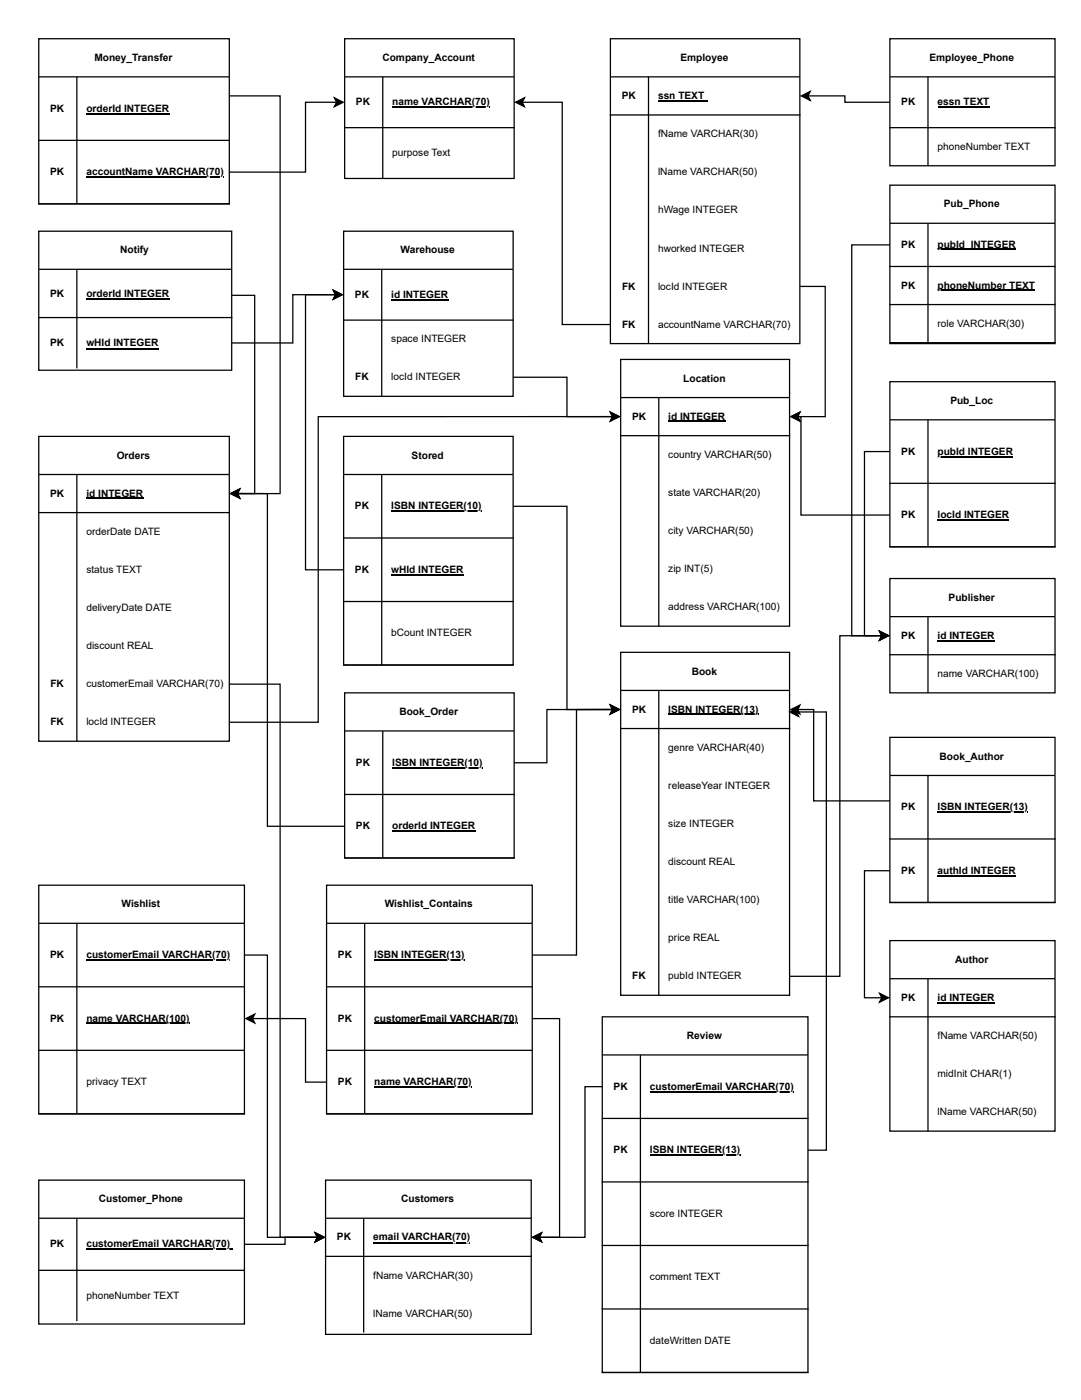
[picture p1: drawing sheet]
<svg xmlns="http://www.w3.org/2000/svg" width="216mm" height="280mm" viewBox="0 0 216 280" stroke-linecap="round" stroke-linejoin="round" font-family="sans-serif">
<path d="M7.8 94.9v-7.6h38.1v7.6M7.8 94.9v53.4h38.1v-53.4M7.8 94.9h38.1M15.4 94.9v53.4M7.8 102.5h38.1" fill="none" stroke="#000" stroke-width=".25"/>
<path d="M17.3 99.7h11.4" fill="none" stroke="#000" stroke-width=".2"/>
<path d="M124.2 71.9h33.7v7.6h-33.7z" fill="#fff"/>
<path d="M124.2 79.5v-7.6h33.7v7.6M124.2 79.5v45.8h33.7v-45.8M124.2 79.5h33.7M131.8 79.5v45.8M124.2 87.2h33.7" fill="none" stroke="#000" stroke-width=".25"/>
<path d="M133.7 84.2h11.4" fill="none" stroke="#000" stroke-width=".2"/>
<path d="M65.1 236.1h41.2v7.6h-41.2z" fill="#fff"/>
<path d="M65.1 243.7v-7.6h41.2v7.6M65.1 243.7v23.2h41.2v-23.2M65.1 243.7h41.2M65.1 251.3h41.2M72.7 243.7v22.9" fill="none" stroke="#000" stroke-width=".25"/>
<path d="M74.7 248.6h19.3" fill="none" stroke="#000" stroke-width=".2"/>
<path d="M68.9 7.8h33.9v7.6h-33.9z" fill="#fff"/>
<path d="M68.9 15.4v-7.6h33.9v7.6M68.9 15.4v20.3h33.9v-20.3M68.9 15.4h33.9M76.6 15.4v20.3M68.9 25.5h33.9" fill="none" stroke="#000" stroke-width=".25"/>
<path d="M78.5 21.4h19.5" fill="none" stroke="#000" stroke-width=".2"/>
<path d="M7.8 236.1h41.1v7.6h-41.1z" fill="#fff"/>
<path d="M7.8 243.7v-7.6h41.1v7.6M7.8 243.7v21.2h41.1v-21.2M7.8 243.7h41.1M7.8 254.1h41.1M15.4 243.7v20.6" fill="none" stroke="#000" stroke-width=".25"/>
<path d="M17.3 249.9h29.3" fill="none" stroke="#000" stroke-width=".2"/>
<path d="M178 115.7h33v7.7h-33z" fill="#fff"/>
<path d="M178 123.4v-7.7h33v7.7M178 123.4v15.2h33v-15.2M178 123.4h33M178 131h33M185.6 123.4v15.2" fill="none" stroke="#000" stroke-width=".25"/>
<path d="M187.5 128.2h11.4" fill="none" stroke="#000" stroke-width=".2"/>
<path d="M124.2 130.5h33.7v7.6h-33.7z" fill="#fff"/>
<path d="M124.2 138.1v-7.6h33.7v7.6M124.2 138.1v61h33.7v-61M124.2 138.1h33.7M131.8 138.1v61M124.2 145.7h33.7" fill="none" stroke="#000" stroke-width=".25"/>
<path d="M133.7 142.9h18.1" fill="none" stroke="#000" stroke-width=".2"/>
<path d="M178 147.5h33v7.6h-33z" fill="#fff"/>
<path d="M178 155.1v-7.6h33v7.6M178 155.1v25.4h33v-25.4M178 155.1h33M185.6 155.1v25.4M178 167.8h33M178 180.5h33" fill="none" stroke="#000" stroke-width=".25"/>
<path d="M187.5 162.5h18.1M187.5 175.2h15.7" fill="none" stroke="#000" stroke-width=".2"/>
<path d="M68.7 46.3h33.9v7.6h-33.9z" fill="#fff"/>
<path d="M68.7 53.9v-7.6h33.9v7.6M68.7 53.9v25.4h33.9v-25.4M68.7 53.9h33.9M76.4 53.9v25.4M68.7 64h33.9" fill="none" stroke="#000" stroke-width=".25"/>
<path d="M78.3 60.1h11.4" fill="none" stroke="#000" stroke-width=".2"/>
<path d="M7.8 177.1h41.1v7.6h-41.1z" fill="#fff"/>
<path d="M7.8 184.7v-7.6h41.1v7.6M7.8 184.7v38.1h41.1v-38.1M7.8 184.7h41.1M7.8 197.4h41.1M15.4 184.7v38.1M7.8 210.1h41.1M7.8 222.8h41.1" fill="none" stroke="#000" stroke-width=".25"/>
<path d="M17.3 192h28.8M17.3 204.7h20.6" fill="none" stroke="#000" stroke-width=".2"/>
<path d="M120.5 203.4h41.1v7.6h-41.1z" fill="#fff"/>
<path d="M120.5 211v-7.6h41.1v7.6M120.5 211v63.6h41.1v-63.6M120.5 211h41.1M128.1 211v63.6M120.5 223.7h41.1M120.5 236.5h41.1M120.5 249.2h41.1M120.5 261.9h41.1M120.5 274.6h41.1" fill="none" stroke="#000" stroke-width=".25"/>
<path d="M130 218.4h28.8M130 231.1h18.1" fill="none" stroke="#000" stroke-width=".2"/>
<path d="M122.1 7.8h37.9v7.6h-37.9z" fill="#fff"/>
<path d="M122.1 15.4v-7.6h37.9v7.6M122.1 15.4v53.3h37.9v-53.3M122.1 15.4h37.9M129.7 15.4v53.3M122.1 23h37.9" fill="none" stroke="#000" stroke-width=".25"/>
<path d="M131.6 20.2h9.9" fill="none" stroke="#000" stroke-width=".2"/>
<path d="M178 7.8h33v7.6h-33z" fill="#fff"/>
<path d="M178 15.4v-7.6h33v7.6M178 15.4v17.8h33v-17.8M178 15.4h33M185.6 15.4v17.8M178 25.5h33" fill="none" stroke="#000" stroke-width=".25"/>
<path d="M187.5 21.4h10.4" fill="none" stroke="#000" stroke-width=".2"/>
<path d="M65.3 177.1h41.2v7.6h-41.2z" fill="#fff"/>
<path d="M65.3 184.7v-7.6h41.2v7.6M65.3 184.7v38.1h41.2v-38.1M65.3 184.7h41.2M65.3 197.4h41.2M72.9 184.7v38.1M65.3 210.1h41.2M65.3 222.8h41.2" fill="none" stroke="#000" stroke-width=".25"/>
<path d="M74.9 192h18M74.9 204.7h28.7M74.9 217.4h19.5" fill="none" stroke="#000" stroke-width=".2"/>
<path d="M7.8 46.3h38.6v7.6h-38.6z" fill="#fff"/>
<path d="M7.8 53.9v-7.6h38.6v7.6M7.8 53.9v20.2h38.6v-20.2M7.8 53.9h38.6M15.4 53.9v19.8M7.8 63.5h38.6" fill="none" stroke="#000" stroke-width=".25"/>
<path d="M17.3 59.8h16.6M17.3 69.7h14.4" fill="none" stroke="#000" stroke-width=".2"/>
<path d="M178 76.4h33v7.6h-33z" fill="#fff"/>
<path d="M178 84v-7.6h33v7.6M178 84v25.4h33v-25.4M178 84h33M178 96.7h33M185.6 84v25.4M178 109.4h33" fill="none" stroke="#000" stroke-width=".25"/>
<path d="M187.5 91.3h15.2M187.5 104h14.4" fill="none" stroke="#000" stroke-width=".2"/>
<path d="M68.9 138.6h33.9v7.6h-33.9z" fill="#fff"/>
<path d="M68.9 146.2v-7.6h33.9v7.6M68.9 146.2v25.4h33.9v-25.4M68.9 146.2h33.9M68.9 158.9h33.9M76.6 146.2v25.4M68.9 171.6h33.9" fill="none" stroke="#000" stroke-width=".25"/>
<path d="M78.5 153.6h18M78.5 166.3h16.6" fill="none" stroke="#000" stroke-width=".2"/>
<path d="M68.7 87.3h33.9v7.6h-33.9z" fill="#fff"/>
<g fill="none" stroke="#000" stroke-width=".25">
<path d="M160.3 19.2l1.8-.9-.5 .9 .5 .9zM161.6 19.2h7.4v1.3h9M103.1 20.5l1.8-.9-.4 .9 .4 .8zM104.5 20.5h8v44.4h9.6M46.4 59.1h4.6v39.6h-3.5h6v66.6h15.4M66.7 58.1l1.8 .9-1.8 .8 .4-.8zM160 57.3h5.1v26.1l-5.5-.1 .6 .1v19.6h17.8M46.4 68.6h12.2v-9.6h8.5h-6v55h7.6M102.6 75.5h10.8v7.9l9.1-.1-58.8 .1v61.1h-17.8M46.2 98.7l1.7-.9-.4 .9 .4 .9zM46.2 98.7l1.7-.8-.4 .8 .4 .9zM68.7 94.9v-7.6h33.9v7.6"/>
<path d="M68.7 94.9v38.1h33.9v-38.1M68.7 94.9h33.9M76.4 94.9v38.1M122.1 82.5l1.8 .8-1.8 .9 .4-.9zM158.2 83.3l1.8-.8-.4 .8 .4 .9zM178 90.3h-5.1v36.9h3.5h-8.4v68.1h-10.1M68.7 107.6h33.9M102.6 101.3h10.8v40.6h9.1M45.9 136.9h10.1v110.6h7.5M68.7 120.3h33.9M68.7 133h33.9M175.9 126.3l1.8 .9-1.8 .9 .5-.9z"/>
<path d="M122.1 141l1.8 .9-1.8 .9 .4-.9zM122.5 141.9h-13.1v10.7h-6.6M122.5 141.9h-7.2v49.2h-8.8M158.2 141.9l1.8-.8-.4 .8 .4 .9zM159.6 141.9h3.2v18.3h15.2M48.9 191.1h4.6v56.4h10M49.2 203.8l1.8-.9-.5 .9 .5 .9zM50.5 203.8h10.6v12.7h4.2M106.5 203.8h5.4v43.7h-4h9.1v-30.1h3.5M63.1 246.6l1.7 .9-1.7 .9 .4-.9zM63.5 247.5h-6.5v1.4h-8.1M106.5 247.5l1.8-.9-.4 .9 .4 .9z"/>
</g>
<path d="M78.3 102.3h18M78.3 115h14.4" fill="none" stroke="#000" stroke-width=".2"/>
<g fill="#000">
<path d="M160.3 19.2l1.8-.9-.5 .9 .5 .9zM103.1 20.5l1.8-.9-.4 .9 .4 .8zM66.7 58.1l1.8 .9-1.8 .8 .4-.8zM46.2 98.7l1.7-.9-.4 .9 .4 .9zM46.2 98.7l1.7-.8-.4 .8 .4 .9zM122.1 82.5l1.8 .8-1.8 .9 .4-.9zM158.2 83.3l1.8-.8-.4 .8 .4 .9zM175.9 126.3l1.8 .9-1.8 .9 .5-.9zM122.1 141l1.8 .9-1.8 .9 .4-.9zM158.2 141.9l1.8-.8-.4 .8 .4 .9zM49.2 203.8l1.8-.9-.5 .9 .5 .9zM63.1 246.6l1.7 .9-1.7 .9 .4-.9z"/>
<path d="M106.5 247.5l1.8-.9-.4 .9 .4 .9z"/>
</g>
<path d="M178 37h33v7.7h-33z" fill="#fff"/>
<path d="M178 44.7v-7.7h33v7.7M178 44.7v24h33v-24M178 49h-7.6v78.2h6M178 44.7h33M178 53.3h33M185.6 44.7v23.9M178 60.9h33M178 68.6h33M175.9 126.3l1.8 .9-1.8 .9 .5-.9zM158 142.4l1.7-.9-.4 .9 .4 .9zM159.3 142.4h6v87.7h-3.7" fill="none" stroke="#000" stroke-width=".25"/>
<path d="M187.5 49.9h15.7M187.5 58h19.6" fill="none" stroke="#000" stroke-width=".2"/>
<path d="M175.9 126.3l1.8 .9-1.8 .9 .5-.9zM158 142.4l1.7-.9-.4 .9 .4 .9z" fill="#000"/>
<path d="M7.8 7.8h38.1v7.6h-38.1z" fill="#fff"/>
<path d="M7.8 15.4v-7.6h38.1v7.6M7.8 15.4v25.4h38.1v-25.4M7.8 15.4h38.1M15.4 15.4v25.4M45.9 19.2h10.1v79.5h-8.5M66.9 19.6l1.8 .9-1.8 .8 .4-.8zM7.8 28.1h38.1M67.3 20.5h-6.2v13.9h-15.2M7.8 40.8h38.1M46.2 98.7l1.7-.9-.4 .9 .4 .9z" fill="none" stroke="#000" stroke-width=".25"/>
<path d="M17.3 22.7h16.6M17.3 35.4h27.5" fill="none" stroke="#000" stroke-width=".2"/>
<path d="M66.9 19.6l1.8 .9-1.8 .8 .4-.8zM46.2 98.7l1.7-.9-.4 .9 .4 .9z" fill="#000"/>
<path d="M178 188.2h33v7.6h-33z" fill="#fff"/>
<path d="M178 174.2h-5.1v25.4h3.5M175.9 198.7l1.8 .9-1.8 .9 .5-.9zM178 195.8v-7.6h33v7.6M178 195.8v30.5h33v-30.5M178 195.8h33M185.6 195.8v30.5M178 203.4h33" fill="none" stroke="#000" stroke-width=".25"/>
<path d="M187.5 200.6h11.4" fill="none" stroke="#000" stroke-width=".2"/>
<path d="M175.9 198.7l1.8 .9-1.8 .9 .5-.9z" fill="#000"/>
<g font-size="2">
<text x="18.9" y="12.2">Money_Transfer</text>
<text x="76.5" y="12.2">Company_Account</text>
<text x="136.1" y="12.2">Employee</text>
<text x="185.9" y="12.2">Employee_Phone</text>
<text x="10" y="22.4">PK</text>
<text x="17.3" y="22.4">orderId INTEGER</text>
<text x="71.2" y="21.1">PK</text>
<text x="78.5" y="21.1">name VARCHAR(70)</text>
<text x="124.4" y="19.8">PK</text>
<text x="131.6" y="19.8">ssn TEXT</text>
<text x="180.3" y="21.1">PK</text>
<text x="187.5" y="21.1">essn TEXT</text>
<text x="131.6" y="27.4">fName VARCHAR(30)</text>
<text x="187.5" y="30">phoneNumber TEXT</text>
<text x="10" y="35.1">PK</text>
<text x="17.3" y="35.1">accountName VARCHAR(70)</text>
<text x="78.5" y="31.3">purpose Text</text>
<text x="131.6" y="35.1">lName VARCHAR(50)</text>
<text x="188.8" y="41.5">Pub_Phone</text>
<text x="131.6" y="42.7">hWage INTEGER</text>
<text x="24" y="50.7">Notify</text>
<text x="80.1" y="50.7">Warehouse</text>
<text x="131.6" y="50.3">hworked INTEGER</text>
<text x="180.3" y="49.6">PK</text>
<text x="187.5" y="49.6">pubId INTEGER</text>
<text x="10" y="59.3">PK</text>
<text x="17.3" y="59.3">orderId INTEGER</text>
<text x="71" y="59.6">PK</text>
<text x="78.3" y="59.6">id INTEGER</text>
<text x="124.4" y="57.9">FK</text>
<text x="131.6" y="57.9">locId INTEGER</text>
<text x="180.3" y="57.8">PK</text>
<text x="187.5" y="57.8">phoneNumber TEXT</text>
<text x="124.4" y="65.6">FK</text>
<text x="131.6" y="65.6">accountName VARCHAR(70)</text>
<text x="187.5" y="65.4">role VARCHAR(30)</text>
<text x="10" y="69.3">PK</text>
<text x="17.3" y="69.3">wHId INTEGER</text>
<text x="78.3" y="68.5">space INTEGER</text>
<text x="71.1" y="76.1">FK</text>
<text x="78.3" y="76.1">locId INTEGER</text>
<text x="136.7" y="76.4">Location</text>
<text x="126.4" y="84">PK</text>
<text x="133.7" y="84">id INTEGER</text>
<text x="190.1" y="80.8">Pub_Loc</text>
<text x="23.3" y="91.7">Orders</text>
<text x="82.3" y="91.7">Stored</text>
<text x="133.7" y="91.6">country VARCHAR(50)</text>
<text x="180.3" y="91">PK</text>
<text x="187.5" y="91">pubId INTEGER</text>
<text x="10" y="99.4">PK</text>
<text x="17.3" y="99.4">id INTEGER</text>
<text x="71" y="101.9">PK</text>
<text x="78.3" y="101.9">ISBN INTEGER(10)</text>
<text x="133.7" y="99.2">state VARCHAR(20)</text>
<text x="17.3" y="107">orderDate DATE</text>
<text x="133.7" y="106.8">city VARCHAR(50)</text>
<text x="180.3" y="103.7">PK</text>
<text x="187.5" y="103.7">locId INTEGER</text>
<text x="17.3" y="114.6">status TEXT</text>
<text x="71" y="114.6">PK</text>
<text x="78.3" y="114.6">wHId INTEGER</text>
<text x="133.7" y="114.5">zip INT(5)</text>
<text x="17.3" y="122.2">deliveryDate DATE</text>
<text x="133.7" y="122.1">address VARCHAR(100)</text>
<text x="189.8" y="120.2">Publisher</text>
<text x="17.3" y="129.9">discount REAL</text>
<text x="78.3" y="127.3">bCount INTEGER</text>
<text x="180.3" y="127.8">PK</text>
<text x="187.5" y="127.8">id INTEGER</text>
<text x="10.1" y="137.5">FK</text>
<text x="17.3" y="137.5">customerEmail VARCHAR(70)</text>
<text x="138.4" y="134.9">Book</text>
<text x="187.5" y="135.4">name VARCHAR(100)</text>
<text x="79.9" y="143.1">Book_Order</text>
<text x="126.4" y="142.6">PK</text>
<text x="133.7" y="142.6">ISBN INTEGER(13)</text>
<text x="10.1" y="145.1">FK</text>
<text x="17.3" y="145.1">locId INTEGER</text>
<text x="71.2" y="153.2">PK</text>
<text x="78.5" y="153.2">ISBN INTEGER(10)</text>
<text x="133.7" y="150.2">genre VARCHAR(40)</text>
<text x="188" y="152">Book_Author</text>
<text x="133.7" y="157.8">releaseYear INTEGER</text>
<text x="71.2" y="165.9">PK</text>
<text x="78.5" y="165.9">orderId INTEGER</text>
<text x="133.7" y="165.4">size INTEGER</text>
<text x="180.3" y="162.1">PK</text>
<text x="187.5" y="162.1">ISBN INTEGER(13)</text>
<text x="133.7" y="173.1">discount REAL</text>
<text x="180.3" y="174.8">PK</text>
<text x="187.5" y="174.8">authId INTEGER</text>
<text x="24.3" y="181.5">Wishlist</text>
<text x="77" y="181.5">Wishlist_Contains</text>
<text x="133.7" y="180.7">title VARCHAR(100)</text>
<text x="10" y="191.7">PK</text>
<text x="17.3" y="191.7">customerEmail VARCHAR(70)</text>
<text x="67.6" y="191.7">PK</text>
<text x="74.9" y="191.7">ISBN INTEGER(13)</text>
<text x="133.7" y="188.3">price REAL</text>
<text x="126.5" y="195.9">FK</text>
<text x="133.7" y="195.9">pubId INTEGER</text>
<text x="191.1" y="192.6">Author</text>
<text x="180.3" y="200.2">PK</text>
<text x="187.5" y="200.2">id INTEGER</text>
<text x="10" y="204.4">PK</text>
<text x="17.3" y="204.4">name VARCHAR(100)</text>
<text x="67.6" y="204.4">PK</text>
<text x="74.9" y="204.4">customerEmail VARCHAR(70)</text>
<text x="137.4" y="207.9">Review</text>
<text x="187.5" y="207.9">fName VARCHAR(50)</text>
<text x="187.5" y="215.5">midInit CHAR(1)</text>
<text x="17.3" y="217.1">privacy TEXT</text>
<text x="67.6" y="217.1">PK</text>
<text x="74.9" y="217.1">name VARCHAR(70)</text>
<text x="122.7" y="218">PK</text>
<text x="130" y="218">customerEmail VARCHAR(70)</text>
<text x="187.5" y="223.1">lName VARCHAR(50)</text>
<text x="122.7" y="230.7">PK</text>
<text x="130" y="230.7">ISBN INTEGER(13)</text>
<text x="19.8" y="240.5">Customer_Phone</text>
<text x="80.3" y="240.5">Customers</text>
<text x="130" y="243.4">score INTEGER</text>
<text x="10" y="249.6">PK</text>
<text x="17.3" y="249.6">customerEmail VARCHAR(70)</text>
<text x="67.4" y="248.2">PK</text>
<text x="74.7" y="248.2">email VARCHAR(70)</text>
<text x="74.7" y="255.8">fName VARCHAR(30)</text>
<text x="130" y="256.1">comment TEXT</text>
<text x="17.3" y="259.8">phoneNumber TEXT</text>
<text x="74.7" y="263.4">lName VARCHAR(50)</text>
<text x="130" y="268.9">dateWritten DATE</text>
</g>
</svg>
